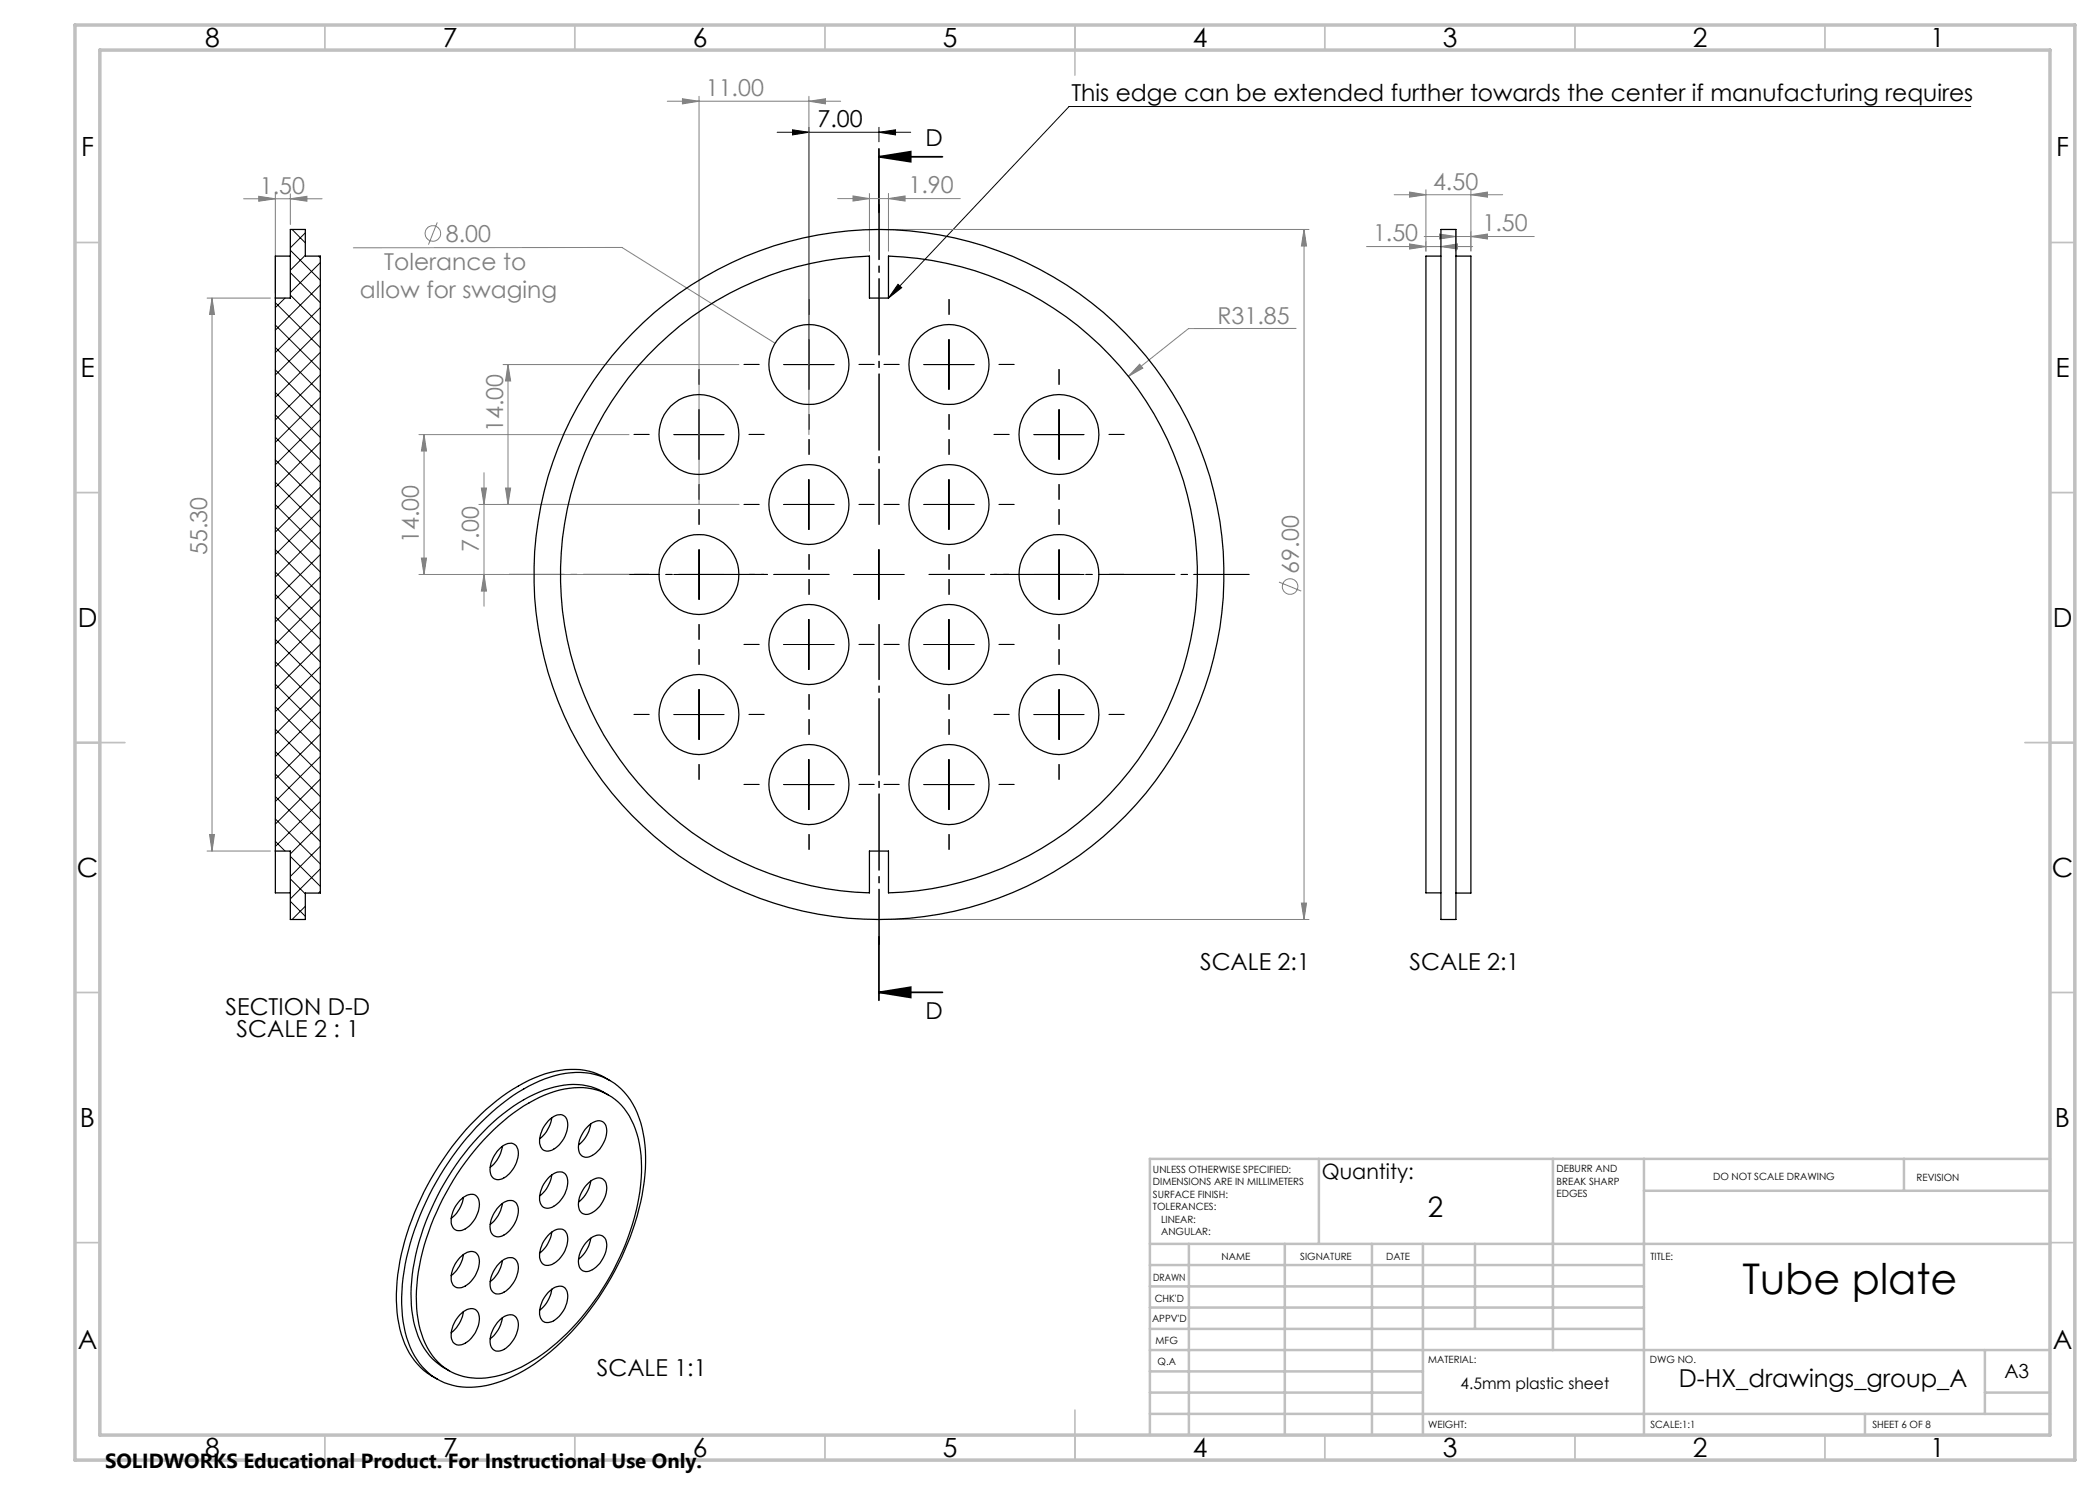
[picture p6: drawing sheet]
<svg xmlns="http://www.w3.org/2000/svg" width="420mm" height="297mm" viewBox="0 0 420 297" stroke-linecap="round" stroke-linejoin="round" font-family="sans-serif">
<g fill="none" stroke="#808080" stroke-width=".2">
<path d="M136.5 19.8l3.3 .4-3.3 .6zM139.8 19.3v81.6M161.8 19.3v67.6M48.7 39.8h15.7M51.8 39.3l3.3 .5-3.3 .4zM55.1 38.8v19.8M58.1 39.8l3.3-.5v.9zM58.1 38.8v6.1M133.5 20.2h34.6M161.8 20.2l3.3-.4v1zM167.5 39.7h24.6M170.6 39.2l3.3 .5-3.3 .5z"/>
<path d="M173.9 38.7v11.5M177.7 39.7l3.3-.5v1zM177.7 38.7v11.5M278.8 38.9h21.7M281.9 38.4l3.3 .5-3.3 .5zM285.2 38v12.2M294.2 38.9l3.3-.5v1zM294.2 38v12.2M41.4 59.6h12.7M42.4 59.6l.5 3.3h-1zM42.4 59.6v110.6M70.7 49.6l53.7-.1 30.6 19.1"/>
<path d="M87.5 44.5l-1.8 4.4M176.8 45.9h85M260.8 45.9l.5 3.3h-1zM260.8 45.9v138M273.3 49.3h21.2M281.9 48.8l3.3 .5-3.3 .5zM284.8 47.3h22M287.9 46.8l3.3 .5-3.3 .5zM288.2 49.3l3.3-.5v1zM291.2 46.3v3.9M294.2 47.3l3.3-.5v1zM100.6 72.9h47.2"/>
<path d="M101.6 72.9l.5 3.3h-1zM101.6 72.9v28M227.9 72.8l.7 .8-2.9 1.7zM259.2 65.7h-21.5l-12 9.6M83.8 86.9h42M84.8 86.9l.5 3.3h-1zM84.8 86.9v28M96.3 97.6h1l-.5 3.3zM96.8 94.5v26.7M101.1 97.6h1l-.5 3.3zM83.8 114.9h42M84.3 111.6h1l-.5 3.3z"/>
<path d="M95.8 100.9h52M96.8 114.9l.5 3.3h-1zM255.8 116.4l4.4 1.8M41.4 170.2h12.7M41.9 166.9h1l-.5 3.3zM176.8 183.9h85M260.3 180.6h1l-.5 3.3z"/>
<circle cx="86.6" cy="46.7" r="1.55"/>
<circle cx="258" cy="117.3" r="1.55"/>
</g>
<g fill="none" stroke="#000" stroke-width=".2">
<path d="M155.4 26.5h26.7M158.5 26l3.3 .5-3.3 .5zM161.8 25.5v52.4M175.8 26.5l3.3-.5v1zM175.8 25.5v2.9M394.2 21.3h-180.4l-36.1 38.3M179.6 56.9l.7 .6-2.6 2.1zM156.8 72.9h10M184.8 72.9h10M189.8 67.9v10M134.8 86.9h10M139.8 81.9v10"/>
<path d="M161.8 95.9v10M189.8 95.9v10M206.8 86.9h10M211.8 81.9v10M134.8 114.9h10M139.8 109.9v10M156.8 100.9h10M170.8 114.9h10M175.8 109.9v10M184.8 100.9h10M206.8 114.9h10M211.8 109.9v10"/>
<path d="M139.8 137.9v10M156.8 128.9h10M161.8 123.9v10M184.8 128.9h10M189.8 123.9v10M211.8 137.9v10M134.8 142.9h10M156.8 156.9h10M161.8 151.9v10M184.8 156.9h10M189.8 151.9v10M206.8 142.9h10"/>
</g>
<path d="M175.8 31.4l6.3-1.1v2zM175.8 31.4h12.7M175.8 29.8v12.7M175.8 198.5l6.3-1.1v2.1zM175.8 187.4v12.7M175.8 198.5h12.7" fill="none" stroke="#000" stroke-width=".35"/>
<path d="M165.8 114.9h-64M175.8 104.9v-64M185.8 114.9h64M175.8 124.9v64" fill="none" stroke="#000" stroke-width=".2" stroke-dasharray="15.2 1.3 1.3 1.3" stroke-dashoffset="4.2"/>
<g fill="none" stroke="#000" stroke-width=".2" stroke-dasharray="15.2 1.3 1.3 1.3">
<path d="M139.8 76.9v-3M151.8 72.9h-3M161.8 62.9v-3M171.8 72.9h3M179.8 72.9h-3M189.8 62.9v-3M199.8 72.9h3M211.8 76.9v-3M129.8 86.9h-3M139.8 96.9v3M149.8 86.9h3M161.8 90.9v-3"/>
<path d="M161.8 82.9v3M189.8 82.9v3M189.8 90.9v-3M201.8 86.9h-3M211.8 96.9v3M221.8 86.9h3M129.8 114.9h-3M139.8 104.9v-3M149.8 114.9h3M151.8 100.9h-3M161.8 118.9v-3M161.8 110.9v3"/>
<path d="M171.8 100.9h3M179.8 100.9h-3M189.8 118.9v-3M189.8 110.9v3M199.8 100.9h3M201.8 114.9h-3M211.8 104.9v-3M221.8 114.9h3M139.8 132.9v-3M139.8 124.9v3M151.8 128.9h-3M161.8 138.9v3"/>
<path d="M171.8 128.9h3M179.8 128.9h-3M189.8 138.9v3M199.8 128.9h3M211.8 124.9v3M211.8 132.9v-3M129.8 142.9h-3M139.8 152.9v3M149.8 142.9h3M151.8 156.9h-3M161.8 146.9v-3M171.8 156.9h3"/>
<path d="M179.8 156.9h-3M189.8 146.9v-3M199.8 156.9h3M201.8 142.9h-3M211.8 152.9v3M221.8 142.9h3M161.8 166.9v3M189.8 166.9v3"/>
</g>
<g fill="none" stroke="#c0c0c0" stroke-width=".35">
<path d="M65 5v5M115 5v5M165 5v5M215 5v10M265 5v5M315 5v5M365 5v5M15 48.5h5M410 48.5h5M15 98.5h5M410 98.5h5M15 148.5h10"/>
<path d="M405 148.5h10M15 198.5h5M410 198.5h5M15 248.5h5M410 248.5h5M65 287v5M115 287v5M165 287v5M215 282v10M265 287v5M315 287v5M365 287v5"/>
</g>
<g fill="none" stroke="#c0c0c0" stroke-width=".5">
<path d="M263.8 231.8v17M310.6 231.8v38.2M328.8 231.8v55.2M328.8 238.2h81.2M380.8 231.8v6.4M410 231.8h-180v55.2M230 248.8h180M230 257.3h98.8M230 253h98.8M237.8 248.8v38.2M257 248.8v38.2M274.4 248.8v38.2"/>
<path d="M284.6 248.8v38.2M295 248.8v17M230 265.8h98.8M230 261.5h98.8M230 278.5h54.6M230 274.3h54.6M230 270h180M397 278.5h13M397 270v12.8M230 282.8h180M373 282.8v4.2"/>
</g>
<path d="M15 5h400v287h-400zM20 10h390v277h-390z" fill="none" stroke="#c0c0c0" stroke-width=".7"/>
<g fill="#000">
<path d="M179.6 56.9l.7 .6-2.6 2.1z"/>
<path d="M175.8 31.4l6.3-1.1v2zM175.8 198.5l6.3-1.1v2.1z"/>
</g>
<path d="M227.9 72.8l.7 .8-2.9 1.7z" fill="#808080"/>
<path d="M158.5 26l3.3 .5-3.3 .5zM175.8 26.5l3.3-.5v1z" fill="#000"/>
<g fill="#808080">
<path d="M177.7 39.7l3.3-.5v1zM170.6 39.2l3.3 .5-3.3 .5zM161.8 20.2l3.3-.4v1zM136.5 19.8l3.3 .4-3.3 .6zM294.2 47.3l3.3-.5v1zM287.9 46.8l3.3 .5-3.3 .5z"/>
<path d="M51.8 39.3l3.3 .5-3.3 .4zM58.1 39.8l3.3-.5v.9z"/>
<path d="M281.9 38.4l3.3 .5-3.3 .5zM294.2 38.9l3.3-.5v1z"/>
<path d="M84.3 111.6h1l-.5 3.3zM84.8 86.9l.5 3.3h-1zM96.8 114.9l.5 3.3h-1zM96.3 97.6h1l-.5 3.3z"/>
<path d="M260.8 45.9l.5 3.3h-1zM260.3 180.6h1l-.5 3.3zM101.6 72.9l.5 3.3h-1zM101.1 97.6h1l-.5 3.3zM42.4 59.6l.5 3.3h-1zM41.9 166.9h1l-.5 3.3z"/>
<path d="M281.9 48.8l3.3 .5-3.3 .5zM288.2 49.3l3.3-.5v1z"/>
</g>
<g fill="none" stroke="#000" stroke-width=".25">
<path d="M55.1 59.6h3v-13.7h3v5.3h3v127.4h-3v5.3h-3v-13.7h-3M58.1 51.2h-3v127.4h3M288.2 45.9h3v138h-3zM288.2 51.2h-3v127.4h3M291.2 51.2h3v127.4h-3M129.6 71.1a64 64 0 0 1 44.3-19.9v8.4h3.8v-8.4a63.7 63.7 0 0 1 61.8 63.7 63.7 63.7 0 0 1-61.8 63.7v-8.4h-3.8v8.4a63.7 63.7 0 0 1-57-39.4 63.7 63.7 0 0 1 12.7-68.1zM121.7 219a13.1 13.1 0 0 0-11.8-1.3 33.9 33.9 0 0 0-15.1 10.7 51.3 51.3 0 0 0-12.5 27.8 22.2 22.2 0 0 0 2.6 13.5 12.7 12.7 0 0 0 5 4.5M122 216.1a13.9 13.9 0 0 0-11.9-1.6 33.9 33.9 0 0 0-14.9 9.3 55.6 55.6 0 0 0-15.8 32.5 24.6 24.6 0 0 0 2.4 14.3 13.1 13.1 0 0 0 5.7 5.2M92.7 239.5a6.5 6.5 0 0 1-2.5 4.2M95.2 225.5a35.4 35.4 0 0 1 15.9-10.4 14 14 0 0 1 11.8 1.6 15.8 15.8 0 0 1 5.9 11 42.7 42.7 0 0 1-3.9 22.5 52.4 52.4 0 0 1-20.2 23.9 20.6 20.6 0 0 1-13.3 3.2 13 13 0 0 1-10.1-9.8 33.1 33.1 0 0 1 .4-17.4 57.5 57.5 0 0 1 13.5-24.6zM97.7 227a30.4 30.4 0 0 1 15.2-9.2 11.8 11.8 0 0 1 14.2 8 29.7 29.7 0 0 1-.2 17.6 51 51 0 0 1-19.5 28.2 20.8 20.8 0 0 1-13 4 11.6 11.6 0 0 1-10.1-8.7 29.7 29.7 0 0 1 .2-16.5 53.9 53.9 0 0 1 13.2-23.4zM99.8 229.9a2.75 2.75 0 0 1 3-1.1 2.95 2.95 0 0 1 .5 3.7 5.2 5.2 0 0 1-3.5 3.4 1.81 1.81 0 0 1-1.8-2.4 6.5 6.5 0 0 1 1.8-3.6z"/>
<path d="M100.5 229.3a6.5 6.5 0 0 1-2.5 4.2M109.6 235.6a2.78 2.78 0 0 1 3.1-1 3 3 0 0 1 .5 3.6 5.1 5.1 0 0 1-3.6 3.4 1.85 1.85 0 0 1-1.7-2.4 6.5 6.5 0 0 1 1.7-3.6zM109.6 224.2a2.78 2.78 0 0 1 3.1-1.1 3 3 0 0 1 .5 3.7 5.1 5.1 0 0 1-3.6 3.4 1.85 1.85 0 0 1-1.7-2.4 6.5 6.5 0 0 1 1.7-3.6zM110.3 223.6a6.7 6.7 0 0 1-2.4 4.1M110.3 235a6.5 6.5 0 0 1-2.4 4.2M117.4 236.9a2.84 2.84 0 0 1 3.1-1.1 3 3 0 0 1 .5 3.7 4.8 4.8 0 0 1-3.9 3.4 1.87 1.87 0 0 1-1.4-2.5 6.5 6.5 0 0 1 1.7-3.5zM117.8 225.1a2.3 2.3 0 0 1 3-.6 3.7 3.7 0 0 1-.3 4.4 4.3 4.3 0 0 1-3.4 2.6 1.87 1.87 0 0 1-1.4-2.5 6.6 6.6 0 0 1 2.1-3.9zM118.1 224.8a6.5 6.5 0 0 1-2.4 4.2M118.1 236.2a6.5 6.5 0 0 1-2.4 4.2M92 240.1a2.78 2.78 0 0 1 3.1-1.1 3 3 0 0 1 .4 3.7 5.1 5.1 0 0 1-3.5 3.4 1.81 1.81 0 0 1-1.8-2.4 6.5 6.5 0 0 1 1.8-3.6zM92 251.5a2.78 2.78 0 0 1 3.1-1 3 3 0 0 1 .4 3.6 5.1 5.1 0 0 1-3.5 3.5 1.63 1.63 0 0 1-1.8-2.1 6 6 0 0 1 1.8-4zM92.7 250.9a6.5 6.5 0 0 1-2.5 4.2"/>
<path d="M99.8 252.8a2.75 2.75 0 0 1 3-1.1 2.95 2.95 0 0 1 .5 3.7 5.2 5.2 0 0 1-3.5 3.4 1.81 1.81 0 0 1-1.8-2.4 6.5 6.5 0 0 1 1.8-3.6zM99.8 241.3a2.75 2.75 0 0 1 3-1 2.95 2.95 0 0 1 .5 3.6 5.2 5.2 0 0 1-3.5 3.5 1.81 1.81 0 0 1-1.8-2.5 6.5 6.5 0 0 1 1.8-3.6zM100.5 240.7a6.3 6.3 0 0 1-2.5 4.2M100.5 252.1a6.3 6.3 0 0 1-2.5 4.2M109.6 258.5a2.78 2.78 0 0 1 3.1-1.1 3 3 0 0 1 .5 3.7 5.1 5.1 0 0 1-3.6 3.4 1.85 1.85 0 0 1-1.7-2.4 6.5 6.5 0 0 1 1.7-3.6zM109.6 247a2.78 2.78 0 0 1 3.1-1 3 3 0 0 1 .5 3.7 5.1 5.1 0 0 1-3.6 3.4 1.85 1.85 0 0 1-1.7-2.5 6.5 6.5 0 0 1 1.7-3.6zM110.3 246.4a6.5 6.5 0 0 1-2.4 4.2M110.3 257.8a6.5 6.5 0 0 1-2.4 4.2M117.4 248.3a2.84 2.84 0 0 1 3.1-1.1 3 3 0 0 1 .5 3.7 4.8 4.8 0 0 1-3.9 3.4 1.87 1.87 0 0 1-1.4-2.5 6.5 6.5 0 0 1 1.7-3.5zM118.1 247.6a6.5 6.5 0 0 1-2.4 4.2M92 263a2.78 2.78 0 0 1 3.1-1.1 3 3 0 0 1 .4 3.7 4.7 4.7 0 0 1-3.8 3.4 1.71 1.71 0 0 1-1.5-2 6 6 0 0 1 1.8-4zM92.7 262.4a6.5 6.5 0 0 1-2.5 4.2"/>
<path d="M99.8 264.2a2.75 2.75 0 0 1 3-1.1 2.95 2.95 0 0 1 .5 3.7 5.2 5.2 0 0 1-3.5 3.4 1.81 1.81 0 0 1-1.8-2.4 6.5 6.5 0 0 1 1.8-3.6zM100.5 263.6a6.3 6.3 0 0 1-2.5 4.2"/>
<circle cx="161.8" cy="72.9" r="8"/>
<circle cx="189.8" cy="72.9" r="8"/>
<circle cx="139.8" cy="86.9" r="8"/>
<circle cx="211.8" cy="86.9" r="8"/>
<circle cx="139.8" cy="114.9" r="8"/>
<circle cx="161.8" cy="100.9" r="8"/>
<circle cx="175.8" cy="114.9" r="69"/>
<circle cx="189.8" cy="100.9" r="8"/>
<circle cx="211.8" cy="114.9" r="8"/>
<circle cx="161.8" cy="128.9" r="8"/>
<circle cx="189.8" cy="128.9" r="8"/>
<circle cx="139.8" cy="142.9" r="8"/>
<circle cx="161.8" cy="156.9" r="8"/>
<circle cx="189.8" cy="156.9" r="8"/>
<circle cx="211.8" cy="142.9" r="8"/>
</g>
<g fill="none" stroke="#000" stroke-width=".2">
<path d="M57 59.6l-1.9 1.9M58.1 59l6 6M58.1 54.5l6 6M58.1 50.1l6 6M58.4 45.9l2.7 2.7M61.1 46.6l-3 3M61.1 51l-3 3M63.7 51.2l.4 .4M64.1 52.5l-6 6M64.1 57l-9 9M55.1 78.5l9 9M55.1 74l9 9"/>
<path d="M55.1 69.5l9 9M55.1 65l9 9M55.1 60.5l9 9M64.1 61.5l-9 9M64.1 66l-9 9M64.1 70.5l-9 9M64.1 75l-9 9M64.1 79.5l-9 9M55.1 96.4l9 9M55.1 92l9 9M55.1 87.5l9 8.9M55.1 83l9 9"/>
<path d="M64.1 84l-9 9M64.1 88.4l-9 9.1M64.1 93l-9 8.9M64.1 97.4l-9 9M55.1 118.9l9 9M55.1 114.4l9 9M55.1 109.9l9 9M55.1 105.4l9 9M55.1 100.9l9 9M64.1 101.9l-9 9M64.1 106.4l-9 9M64.1 110.9l-9 9"/>
<path d="M64.1 115.4l-9 9M64.1 119.9l-9 9M55.1 136.8l9 9M55.1 132.4l9 9M55.1 127.9l9 9M55.1 123.4l9 9M64.1 124.4l-9 9M64.1 128.9l-9 9M64.1 133.3l-9 9M64.1 137.8l-9 9.1M55.1 159.3l9 9M55.1 154.8l9 9"/>
<path d="M55.1 150.3l9 9M55.1 145.8l9 9M55.1 141.4l9 9M64.1 142.3l-9 9M64.1 146.8l-9 9M64.1 151.3l-9 9M64.1 155.8l-9 9M55.1 168.3l1.9 1.9M55.1 163.8l9 9M58.1 175.8l3 3M58.1 171.3l6 6M64.1 160.3l-9 9"/>
<path d="M64.1 164.8l-6 6M64.1 169.3l-6 6M64.1 173.8l-6 6M64.1 178.3l-.4 .3M58.1 180.3l3 3M61.1 181.3l-2.7 2.6"/>
</g>
<text font-size="8.5" x="348.5" y="258.8">Tube plate</text>
<text font-size="5.6" x="285.5" y="243.3">2</text>
<g font-size="5.3">
<text x="41" y="9.5">8</text>
<text x="88.5" y="9.5">7</text>
<text x="138.5" y="9.5">6</text>
<text x="188.5" y="9.5">5</text>
<text x="238.5" y="9.5">4</text>
<text x="288.5" y="9.5">3</text>
<text x="338.5" y="9.5">2</text>
<text x="386" y="9.5">1</text>
<text x="16.2" y="31.3">F</text>
<text x="411.2" y="31.3">F</text>
<text x="16.1" y="75.5">E</text>
<text x="411.1" y="75.5">E</text>
<text x="15.5" y="125.5">D</text>
<text x="410.5" y="125.5">D</text>
<text x="15.4" y="175.5">C</text>
<text x="410.4" y="175.5">C</text>
<text x="16" y="225.5">B</text>
<text x="411" y="225.5">B</text>
<text x="15.5" y="269.8">A</text>
<text x="410.5" y="269.8">A</text>
<text x="41" y="291.5">8</text>
<text x="88.5" y="291.5">7</text>
<text x="138.5" y="291.5">6</text>
<text x="188.5" y="291.5">5</text>
<text x="238.5" y="291.5">4</text>
<text x="288.5" y="291.5">3</text>
<text x="338.5" y="291.5">2</text>
<text x="386" y="291.5">1</text>
</g>
<text font-size="4.9" x="335.8" y="277.3">D-HX_drawings_group_A</text>
<g font-size="4.7" fill="#808080">
<text x="141.1" y="19.2">11.00</text>
<text x="52" y="38.7">1.50</text>
<text x="181.7" y="38.7">1.90</text>
<text x="286.6" y="37.9">4.50</text>
<text x="296.5" y="46.3">1.50</text>
<text x="89.2" y="48.4">8.00</text>
<text x="274.6" y="48.3">1.50</text>
<text x="72" y="59.6">allow for swaging</text>
<text x="76.8" y="54">Tolerance to</text>
<text x="243.5" y="64.7">R31.85</text>
<text x="100.6" y="86.4" transform="rotate(-90 100.6 86.4)">14.00</text>
<text x="41.4" y="111" transform="rotate(-90 41.4 111)">55.30</text>
<text x="83.8" y="108.7" transform="rotate(-90 83.8 108.7)">14.00</text>
<text x="95.8" y="110.4" transform="rotate(-90 95.8 110.4)">7.00</text>
<text x="259.7" y="114.7" transform="rotate(-90 259.7 114.7)">69.00</text>
</g>
<g font-size="4.7">
<text x="214.3" y="20.2">This edge can be extended further towards the center if manufacturing requires</text>
<text x="163.5" y="25.4">7.00</text>
<text x="185.1" y="29.3">D</text>
<text x="240" y="194.1">SCALE 2:1</text>
<text x="281.9" y="194.1">SCALE 2:1</text>
<text x="45.1" y="203">SECTION D-D</text>
<text x="185.1" y="203.8">D</text>
<text x="47.3" y="207.5">SCALE 2 : 1</text>
<text x="119.4" y="275.1">SCALE 1:1</text>
</g>
<text font-size="4.2" x="264.4" y="235.8">Quantity:</text>
<text font-size="4.1" x="21" y="293.7">SOLIDWORKS Educational Product. For Instructional Use Only.</text>
<text font-size="3.9" x="400.9" y="275.5">A3</text>
<text font-size="3.2" x="292.1" y="277.9">4.5mm plastic sheet</text>
<g font-size="2">
<text x="230.6" y="234.6">UNLESS OTHERWISE SPECIFIED:</text>
<text x="230.6" y="237.1">DIMENSIONS ARE IN MILLIMETERS</text>
<text x="230.6" y="239.6">SURFACE FINISH:</text>
<text x="311.3" y="234.5">DEBURR AND</text>
<text x="311.3" y="237">BREAK SHARP</text>
<text x="311.3" y="239.5">EDGES</text>
<text x="342.6" y="236">DO NOT SCALE DRAWING</text>
<text x="383.3" y="236.2">REVISION</text>
<text x="230.6" y="242.1">TOLERANCES:</text>
<text x="232.2" y="244.6">LINEAR:</text>
<text x="232.2" y="247.1">ANGULAR:</text>
<text x="244.3" y="252">NAME</text>
<text x="260" y="251.9">SIGNATURE</text>
<text x="277.2" y="251.9">DATE</text>
<text x="330.1" y="251.9">TITLE:</text>
<text x="230.6" y="256.1">DRAWN</text>
<text x="230.9" y="260.3">CHK'D</text>
<text x="230.4" y="264.4">APPV'D</text>
<text x="231.1" y="268.8">MFG</text>
<text x="231.5" y="273">Q.A</text>
<text x="285.6" y="272.5">MATERIAL:</text>
<text x="330" y="272.5">DWG NO.</text>
<text x="285.6" y="285.5">WEIGHT:</text>
<text x="330.1" y="285.6">SCALE:1:1</text>
<text x="374.5" y="285.6">SHEET 6 OF 8</text>
</g>
</svg>
